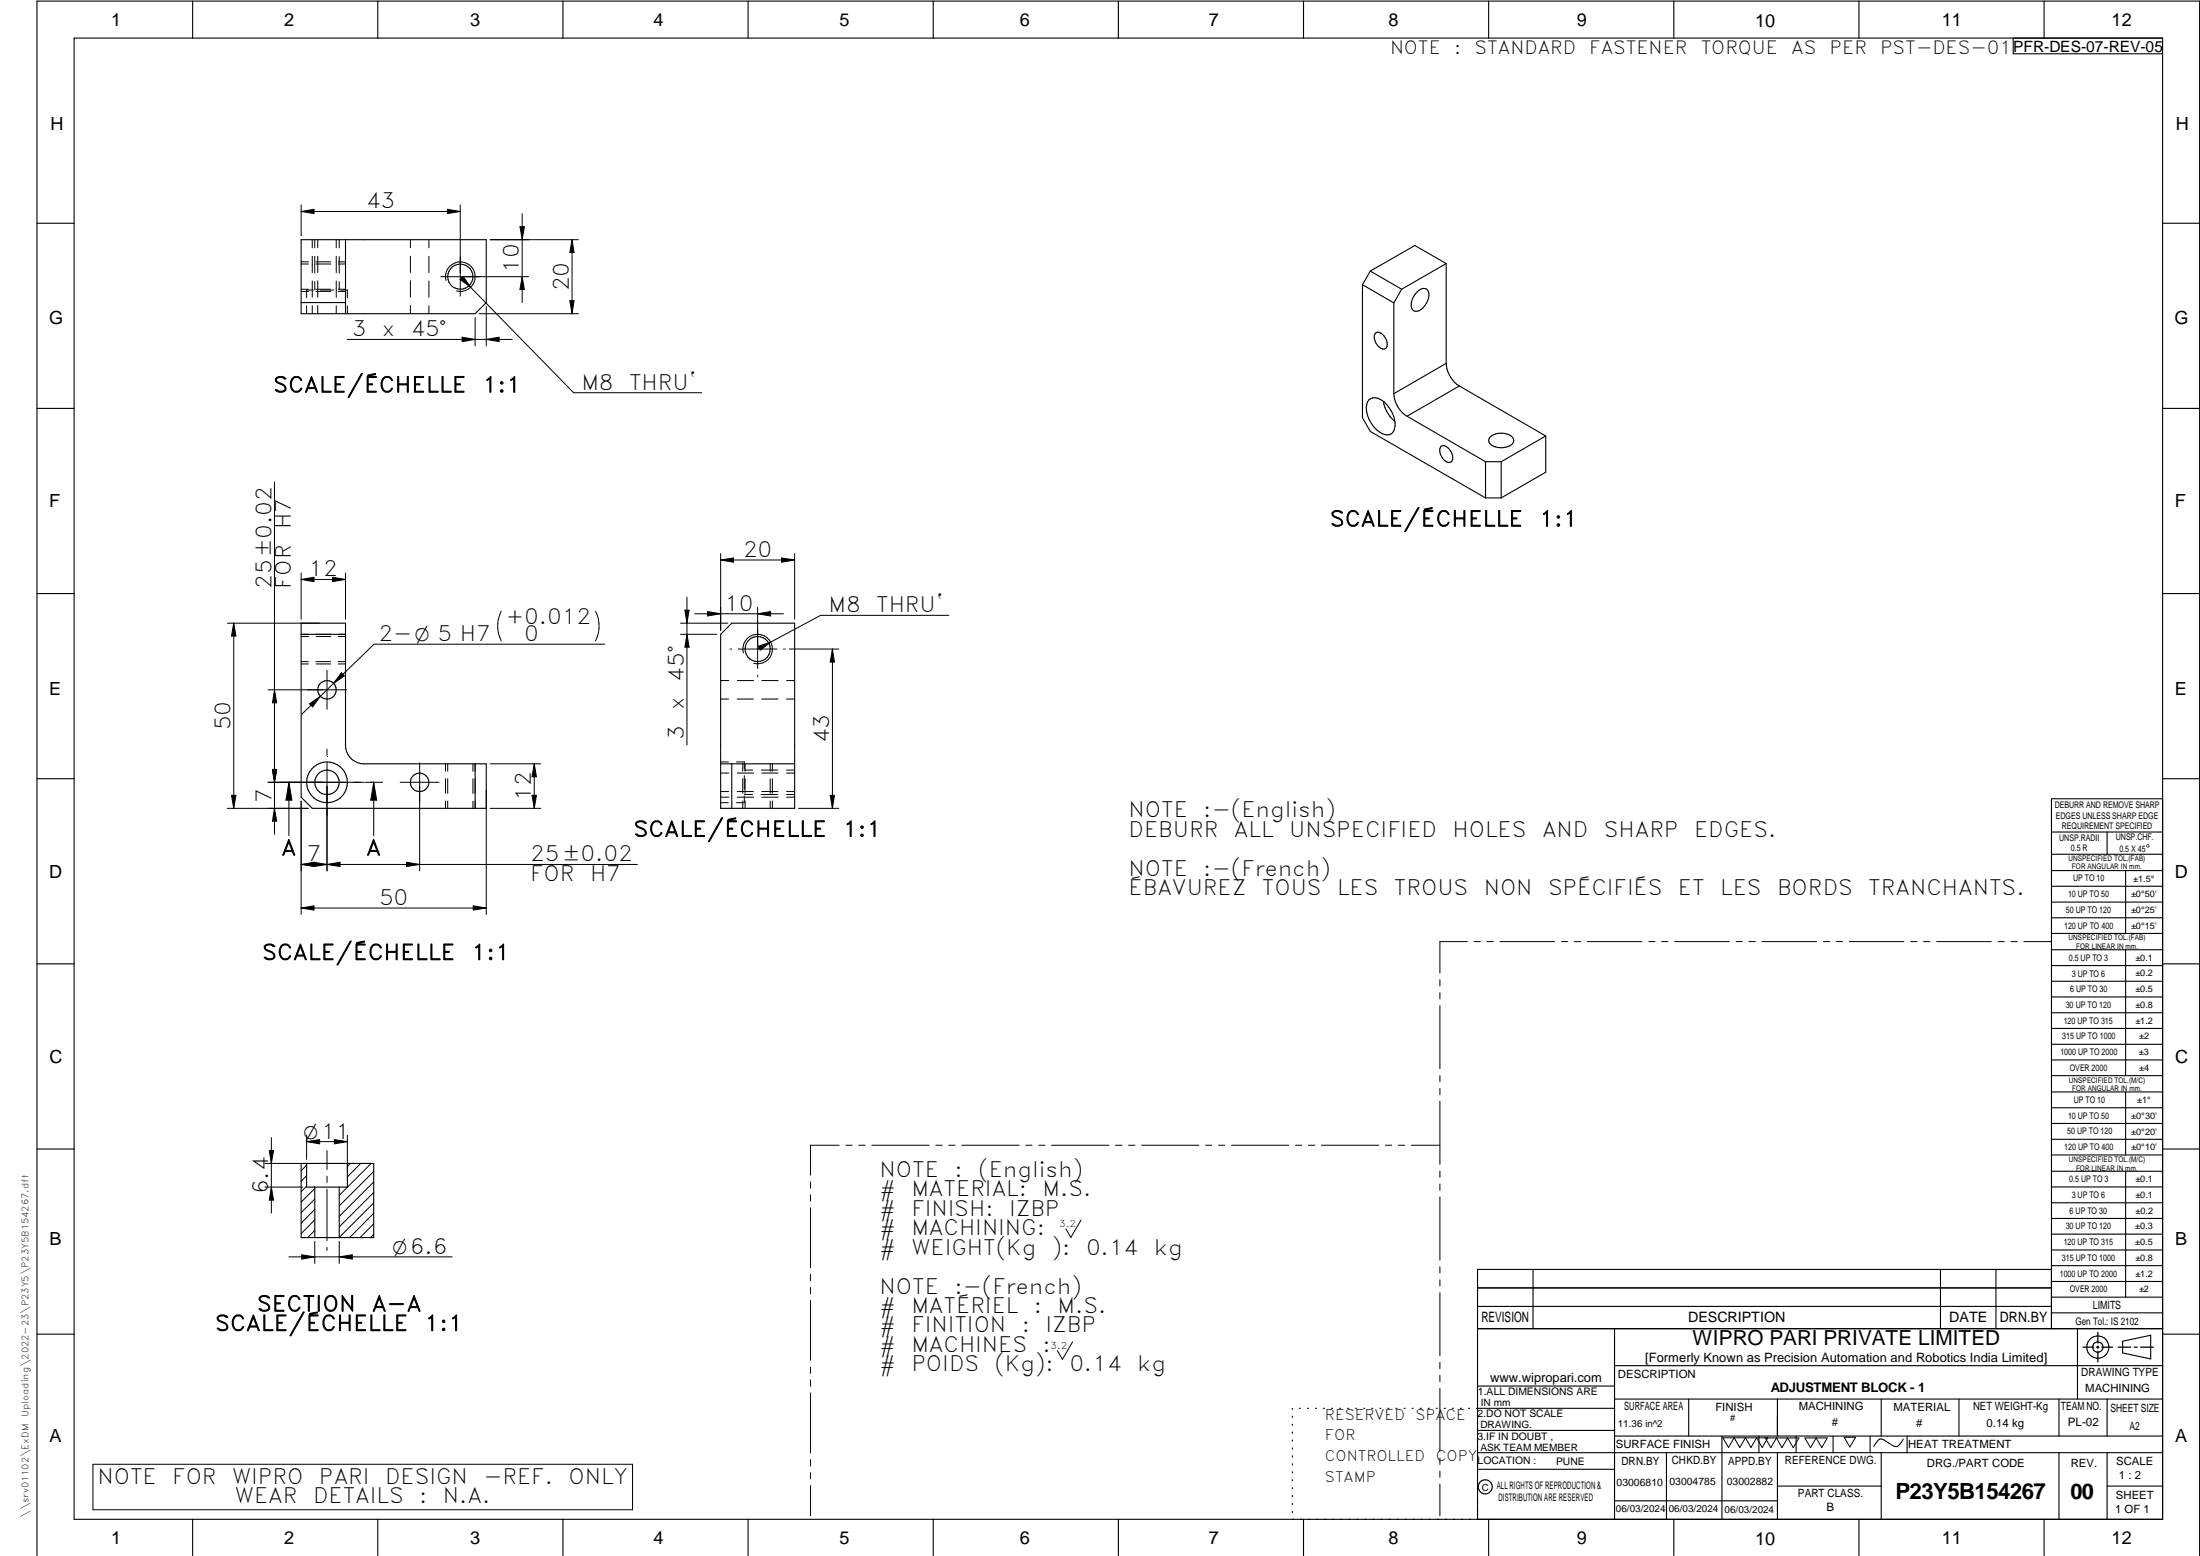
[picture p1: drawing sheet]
<svg xmlns="http://www.w3.org/2000/svg" width="594mm" height="420mm" viewBox="0 0 594 420" stroke-linecap="round" stroke-linejoin="round" font-family="sans-serif">
<g fill="none" stroke="#000" stroke-width=".3">
<path d="M20 10.3h564v400h-564zM52 .3v10M102 .3v10M152 .3v10M202 .3v10M252 .3v10M302 .3v10M352 .3v10M402 .3v10M452 .3v10M502 .3v10M543.6 10.3v4.2h40.4"/>
<path d="M552 .3v10M10 60.3h10M81.3 64.7h50v17l-3 3h-47zM93.3 64.7v20M367.9 76.9v35.9l2.1 3.7 31.1 18M367.9 76.9l8.5 4.9M370 73.2l-2.1 3.7M370 73.2l8.5 4.9M378.5 78.1l-2.1 3.7M382.7 78.8a1.75 1.75 0 0 1 3-.1 4.8 4.8 0 0 1-3 5.3 1.49 1.49 0 0 1-1.6-2 5.2 5.2 0 0 1 1.6-3.2zM390.5 71.2l-8.4-4.9-12.1 6.9M390.5 71.2v26.9"/>
<path d="M390.5 71.2l-12 6.9M584 60.3h10M81.3 81.7h12M371.3 90.1a1.55 1.55 0 0 1 2.5 .6l.3 .6a2.23 2.23 0 0 1 0 2.8 2.4 2.4 0 0 1-2.8-2 2.13 2.13 0 0 1 0-2zM376.4 81.8v24.5M390.5 98.1l-14.1 8.2M390.5 98.1a7.9 7.9 0 0 0 3.6 6.1M10 110.3h10M369.6 108a2.73 2.73 0 0 1 3.6 .1 8.1 8.1 0 0 1 3.4 7.6 2.15 2.15 0 0 1-3.4 1.4 8.2 8.2 0 0 1-4.1-8zM373.5 108.4a8.8 8.8 0 0 0 3.2 5.4M376.4 106.3a7.9 7.9 0 0 0 3.5 6.1M379.9 112.4l21.2 12.3"/>
<path d="M394.1 104.2l23.3 13.5M394.1 104.2l-14.2 8.2M402.3 118.1a4.8 4.8 0 0 1 6.1 0 1.52 1.52 0 0 1-.9 2.4 4.5 4.5 0 0 1-5.4-1.1v-.9zM417.4 117.7v9.8l-12 7M417.4 117.7l-12 7M584 110.3h10M389 120.7a1.53 1.53 0 0 1 2.4 .7l.4 .5a2.23 2.23 0 0 1 0 2.9 2.07 2.07 0 0 1-2.5-1.5 2.8 2.8 0 0 1-.3-2.6zM401.1 134.5h4.3M401.1 124.7v9.8M401.1 124.7h4.3M405.4 124.7v9.8M10 160.3h10"/>
<path d="M81.3 171.3h12M81.3 168.3h12v33a5 5 0 0 0 5 4.9h33v12.1h-47l-3-3zM194.6 171.3l3-3h17v50h-20zM584 160.3h10M10 210.3h10M128.3 206.2v12.1M194.6 206.2h20M197.6 206.2v12.1M584 215.7h-30v143.1M584 210.3h10M554 224.7h30M554 230.7h30"/>
<path d="M554 235.1h30M554 239.3h30M569 224.7v6M574 235.1v17M554 243.6h30M554 247.8h30M554 252.1h30M554 256.5h30M574 256.5v33.9M10 260.3h10M554 260.7h30M554 265h30"/>
<path d="M554 269.2h30M554 273.5h30M554 277.7h30M584 260.3h10M554 282h30M554 286.2h30M554 290.4h30M554 294.9h30M554 299.1h30M574 294.9v17M10 310.3h10M81.3 314.2h19.6v20h-19.6z"/>
<path d="M82.8 314.2v6.3h11v-6.3M554 303.4h30M554 307.6h30M554 311.9h30M554 316.3h30M574 316.3v34M584 310.3h10M85 320.5v13.7M91.6 320.5v13.7M554 320.5h30M554 324.8h30M554 329h30"/>
<path d="M554 333.2h30M554 337.5h30M399 358.8h185M399 352.8h155M399 347.8h155M414 342.8v16M436 358.8v51.5M524 342.8v16M539 342.8v16M554 341.8h30M554 346h30M554 350.3h30"/>
<path d="M554 354.5h30M554 342.8h-155v67.5M561 358.8v19M10 360.3h10M399 374.3h37M436 368.8h148M436 377.8h148M456 377.8v10M480 377.8v10M508 377.8v10M529 377.8v10M556 377.8v10"/>
<path d="M569 377.8v10M573.2 362.2l7.6-1.6v6.3l-7.6-1.6zM584 360.3h10M349 380.3v.3M349 382.4v.3M349 384.6v.3M349 386.7v.3M349 388.8v.3M349 391v.3M349 393.1v.3M349 395.3v.3M349 397.4v.3"/>
<path d="M349 399.5v.3M350.9 380.3h.2M353.1 380.3h.2M355.2 380.3h.3M357.4 380.3h.3M359.6 380.3h.3M361.7 380.3h.3M363.9 380.3h.3M366.1 380.3h.3M368.3 380.3h.2M370.4 380.3h.3M372.6 380.3h.3"/>
<path d="M374.8 380.3h.3M376.9 380.3h.4M379.1 380.3h.3M381.3 380.3h.3M383.4 380.3h.4M385.6 380.3h.3M387.8 380.3h.3M390 380.3h.3M392.2 380.3h.3M394.3 380.3h.3M396.5 380.3h.3M398.7 380.3h37.3"/>
<path d="M399 386.2h37M399 396.7h37M436 387.8h148M450 392.3v18M465 387.8v22.5M475 387.8v4.5M480 392.3v18M485 387.8v4.5M495 387.8v4.5M505 387.8v4.5M508 392.3v18M515 387.8v4.5"/>
<path d="M556 392.3v18M569 392.3v18M584 392.3h-185M52 410.3v9.7M102 410.3v9.7M152 410.3v9.7M202 410.3v9.7M252 410.3v9.7M302 410.3v9.7M349 401.7v.3M349 403.8v.4M349 406v.3"/>
<path d="M349 408.1v.3M352 410.3v9.7M402 410.3v9.7M436 405.3h44M452 410.3v9.7M480 401.3h28M502 410.3v9.7M552 410.3v9.7M569 401.3h15M10 420v-419.7h584v419.7"/>
<circle cx="124.3" cy="74.7" r="3.4"/>
<circle cx="204.6" cy="175.3" r="3.4"/>
<circle cx="88.3" cy="186.3" r="2.49"/>
<circle cx="88.3" cy="211.3" r="3.3"/>
<circle cx="88.3" cy="211.3" r="5.5"/>
<circle cx="113.3" cy="211.3" r="2.51"/>
<circle cx="566.5" cy="363.8" r="2.99"/>
<circle cx="566.5" cy="363.7" r="1.41"/>
<circle cx="401.1" cy="401.5" r="1.9"/>
</g>
<path d="M566.5 359.7v3M562.5 363.8h2.9M566.1 363.8h.7M566.5 363.4v.7M566.5 364.9v2.8M567.6 363.8h2.9M572 363.8h3.4M576.3 363.8h.8M578 363.8h3.5" fill="none" stroke="#000" stroke-width=".34"/>
<g fill="none" stroke="#000" stroke-width=".27">
<path d="M81.3 57.1l3.5-.6v1.2zM81.3 55.3v8.4M81.3 57.1h43M120.8 56.5l3.5 .6-3.5 .6zM124.3 55.3v24.7M141 57.7v24M81.3 78.1h2M81.3 71.3h2M81.3 78.7h2M81.3 70.7h2M84.3 64.7v2.2M84.3 69.2v4.4"/>
<path d="M84.3 75.9v4.4M84.6 78.3h-1.8v2.1M85 64.7v2.2M85 69.3v4.4M85 76v2.3M85.3 78.1h4M85.3 71.3h4M85.3 78.7h4M85.3 70.7h4M85.8 64.7v2.2M85.8 69.2v4.4M85.8 75.8v4.4"/>
<path d="M86.5 78.3h3.6M90.8 64.7v2.2M90.8 69.2v4.4M90.8 75.9v4.4M91.3 78.1h2M91.3 71.3h2M91.3 78.7h2M91.3 70.7h2M91.6 64.7v2.3M91.6 69.3v4.5M91.6 76.1v2.2M92 78.3h1.8v2.1"/>
<path d="M110.8 64.7v2.2M110.8 69.2v4.4M110.8 75.8v4.4M115.8 64.7v2.2M115.8 69.2v4.4M115.8 75.9v4.4M119 74.7h23.7M120.4 75.7a4 4 0 0 1 3.6-5 4 4 0 0 1 4.3 4.3 4 4 0 0 1-5 3.6M124.2 75.5l.9-.8 2 2.9zM124.3 74.7l30.6 31.3h34.6M140.4 61.2h1.2l-.6 3.5zM141 74.7l.6 3.5h-1.2z"/>
<path d="M154.5 64.7l.5 3.5h-1.1zM154.5 64.7v20M156.2 64.7h-23.8M82.8 82.6v2.1M84.3 82.5v2.2M85.8 82.5v2.2M90.8 82.5v2.2M93.8 91.7h44.5M93.8 82.6v2.1M110.8 82.5v2.2M115.8 82.5v2.2M124.8 91.1l3.5 .6-3.5 .5z"/>
<path d="M128.3 85.8v7.6M129.4 84.7h26.8M131.3 82.8v10.6M131.3 91.7l3.5-.6v1.1zM153.9 81.2h1.1l-.5 3.5zM74.1 130.1v95.2M81.3 156.5l3.5-.6v1.2zM81.3 154.7v12.5M81.3 156.5h12M89.8 155.9l3.5 .6-3.5 .6zM93.3 154.7v12.5M194.6 149.5v20.7"/>
<path d="M194.6 151.2l3.5-.5v1.1zM194.6 151.2h20M211.1 150.7l3.5 .5-3.5 .6zM214.6 149.5v17.7M61.4 168.3h24.9M63.1 168.3l.6 3.4h-1.2zM63.1 168.3v50M81.3 178.6h2M81.3 171.9h2M81.3 179.3h2M81.3 171.3h2M85.3 178.6h4"/>
<path d="M85.3 171.9h4M85.3 179.3h4M85.3 171.3h4M91.3 178.6h2M91.3 171.9h2M91.3 179.3h2M91.3 171.3h2M135.3 165a9 9 0 0 0 0 8.1M160.8 165a9 9 0 0 1 0 8.1M163.3 173.9h-62.3l-19.5 19M183.8 171.3h9.7M183.8 168.3h12.7"/>
<path d="M184.9 164.8h1.2l-.6 3.5zM185.5 161.2v40M185.5 171.3l.6 3.5h-1.2zM187.6 165.7h24M191.1 165.1l3.5 .6-3.5 .6zM197.1 175.3h.2M197.5 175.3h.1M199.3 175.3h10.5M204.6 165.7l3.5-.6v1.2zM204.6 164v16.5M204.8 174.5l3.3-1.1-2.8 2.2zM208.1 173.4a4 4 0 0 0-5-1.9 4 4 0 0 0-2.4 4.8"/>
<path d="M208.1 173.4a4 4 0 0 1-.4 4.4 4 4 0 0 1-4.2 1.3M211.6 175.3h.1M211.9 175.3h.2M213.1 175.3h13.4M224.8 175.3l.5 3.5h-1.1zM224.8 175.3v43M256.2 166.2h-34.6l-17 9.1M74.1 186.3l.6 3.5h-1.1zM83.6 190l2.9-2-2.1 2.9zM88.3 181v10.5M92.2 181.7l.8 .8-2.9 2zM93.5 186.3h-21.1"/>
<path d="M194.6 188.8h2.2M194.6 183.8h2.2M199 188.8h4.4M199.1 183.8h4.4M204.6 182.2v.2M204.6 182.6v.2M205.7 188.8h4.4M205.7 183.8h4.4M212.4 188.8h2.2M212.4 183.8h2.2M61.4 218.3h21.9M62.5 214.8h1.2l-.6 3.5z"/>
<path d="M72.4 211.2h25.8M73.6 207.8h1.1l-.6 3.4zM74.1 218.3l.6 3.4h-1.1zM78 211.2l.8 4.9h-1.6zM78 211.2v14.5M81.3 216.3v30.6M88.3 202.3v.1M88.3 202.6v1.4M88.3 206v29.2M98.5 211.2h4.8M100.9 211.2l.8 4.9h-1.6zM100.9 211.2v14.5"/>
<path d="M108.1 211.2h10.5M113.3 206v29.2M120.3 206.2v2M120.3 210.3v3.9M120.3 216.3v2M120.9 206.2v2M120.9 210.3v3.9M120.9 216.3v2M127.7 206.2v2.1M127.7 210.3v3.9M127.7 216.3v2M128.3 206.2v2"/>
<path d="M128.3 210.3v3.9M128.3 216.3v2M131.3 213.3v33.6M132.4 218.3h13.6M132.4 206.2h13.6M143.7 214.8h1.2l-.6 3.5zM144.3 206.2l.6 3.6h-1.2zM144.3 206.2v12.1M194.6 213.7h2.2M194.6 208.7h2.2M194.6 215.3h2.2M194.6 205.7h2.1"/>
<path d="M194.6 216.7h2.1M198.9 205.7h2.1v1.9M199 213.7h4.4M199.1 208.7h4.4M199.1 215.3h4.4M200.6 206.2v2M200.6 210.3v3.9M200.6 216.3v2M201 207.9h2.2M201 209.5v3.6M201 215v1.7h-2.2M201 214.5h2.2"/>
<path d="M201.2 206.2v2M201.2 210.3v3.9M201.2 216.3v2M205.5 214.5h4.5M205.6 207.9h4.5M205.7 213.7h4.4M205.7 208.7h4.4M205.7 215.3h4.4M208 206.2v2.1M208 210.3v3.9M208 216.3v2M208.6 206.2v2"/>
<path d="M208.6 210.3v3.9M208.6 216.3v2M212.3 214.5h2.3M212.4 213.7h2.2M212.4 207.9h2.2M212.4 208.7h2.2M212.4 215.3h2.2M215.6 218.3h10.9M224.2 214.8h1.1l-.5 3.5zM81.3 233.4l3.5 .6M81.3 233.4h90.8M84.8 232.8v1.2"/>
<path d="M84.8 232.8l-3.5 .6M84.8 232.8l3.5 .6M88.3 233.4l3.5-.6v1.2zM88.3 233.4l-3.5 .6M109.8 232.8l3.5 .6-3.5 .6zM81.3 245.2l3.5-.6v1.1zM81.3 245.2h50M127.8 244.6l3.5 .6-3.5 .5zM396.2 254.3h-7.4v8.5M398.1 254.3h1.6M401.5 254.3h1.8M405 254.3h14.8"/>
<path d="M421.6 254.3h1.7M425.1 254.3h1.7M428.6 254.3h14.8M445.2 254.3h1.7M448.7 254.3h1.7M452.2 254.3h14.8M468.8 254.3h1.7M472.3 254.3h1.7M475.8 254.3h14.8M492.4 254.3h1.7M495.8 254.3h1.8M499.4 254.3h14.7"/>
<path d="M516 254.3h1.6M519.4 254.3h1.8M522.9 254.3h14.8M539.5 254.3h1.7M543 254.3h1.7M546.5 254.3h7.4M388.8 264.5v1.8M388.8 268.1v1.6M388.8 271.6v17M388.8 290.4v1.7M388.8 293.9v1.7M388.8 297.4v17"/>
<path d="M71.5 314.2h10.2M72.7 310.7h1.2l-.6 3.5zM73.3 307.2v20.4M82.8 308.3l3.5-.6v1.2zM82.8 306.5v6.6M82.8 308.3h11M82.8 314.6l-1.5 1.5M82.8 317.5l-1.5 1.5M88.3 310.7v5.1M88.3 317.6v1.7M90.3 307.7l3.5 .6-3.5 .6zM93.8 306.5v9.8"/>
<path d="M94.6 314.2l-.8 .8M97.4 314.2l-3.6 3.6M100.2 314.2l-8.6 8.6M100.9 316.3l-9.3 9.3M100.9 319.2l-9.3 9.3M218.9 319.2v1.6M226.6 309.2h-7.7v8.1M228.4 309.2h1.7M231.9 309.2h1.7M235.4 309.2h15.5M252.7 309.2h1.7M256.2 309.2h1.7"/>
<path d="M259.7 309.2h15.5M277 309.2h1.7M280.5 309.2h1.7M284 309.2h15.5M301.2 309.2h1.8M304.8 309.2h1.7M308.3 309.2h15.5M325.5 309.2h1.7M329.1 309.2h1.6M332.6 309.2h15.4M349.8 309.2h1.7M353.3 309.2h1.7"/>
<path d="M356.8 309.2h15.5M374.1 309.2h1.7M377.6 309.2h1.7M381.1 309.2h7.7M388.8 316.2v1.7M388.8 319.7v1.7M71.5 320.5h10.2M73.3 320.5l.6 3.6h-1.2zM78 339.4h44.1M81.5 338.8l3.5 .6-3.5 .6zM82.8 320.3l-1.5 1.5M85 335.2v6"/>
<path d="M85 332.2l-1.9 2M85 323.8l-3.7 3.6M85 320.9l-3.7 3.7M85 326.6l-3.7 3.7M85 329.4l-3.7 3.7M88.3 321.1v13.9M88.3 336.8v.9M91.6 339.4l3.5-.6v1.2zM91.6 335.2v6M100.9 322l-9.3 9.3M100.9 324.8l-9.3 9.3M100.9 327.6l-6.5 6.6"/>
<path d="M100.9 330.5l-3.7 3.7M100.9 333.3l-.9 .9M218.9 322.6v1.8M218.9 326.1v16.2M291.9 329.4l-2.7 4.7-1.4-2.3M388.8 323.2v17.1M218.9 344.1v1.8M218.9 347.6v1.7M218.9 351.2v16.1M388.8 342.1v1.6M388.8 345.6v1.7M388.8 349v17.1"/>
<path d="M218.9 369.1v1.7M218.9 372.6v1.8M218.9 376.1v16.2M289.6 362.3l-2.7 4.8-1.4-2.4M388.8 367.9v1.7M388.8 371.4v1.7M388.8 374.9v17M25.1 395.4h145.7v12.3h-145.7zM218.9 394.1v1.8M218.9 397.6v1.7M388.8 393.7v1.7M388.8 397.2v1.7"/>
<path d="M465.2 388.2h12.2l-1.5 2.7-1.6-2.7-1.5 2.7-1.5-2.7-1.5 2.7-1.5-2.7-1.5 2.7zM476.7 388.3h9.1l-1.6 2.6-1.5-2.6-1.5 2.6-1.5-2.6-1.5 2.6zM487.4 388.3h6l-1.5 2.6-1.5-2.6-1.5 2.6zM498 388.1h3.1l-1.6 2.6zM514 388.6l-1.1 1.5a1.2 1.2 0 0 1-1.8 .3l-1.8-1.2a1.55 1.55 0 0 0-1.6-.6 1.55 1.55 0 0 0-1.2 1.1l-.5 .9M218.9 401.2v8.1M388.8 400.7v8.6"/>
</g>
<g fill="#000">
<path d="M81.3 57.1l3.5-.6v1.2zM120.8 56.5l3.5 .6-3.5 .6zM124.2 75.5l.9-.8 2 2.9zM140.4 61.2h1.2l-.6 3.5zM141 74.7l.6 3.5h-1.2zM154.5 64.7l.5 3.5h-1.1zM124.8 91.1l3.5 .6-3.5 .5zM131.3 91.7l3.5-.6v1.1zM153.9 81.2h1.1l-.5 3.5zM81.3 156.5l3.5-.6v1.2zM89.8 155.9l3.5 .6-3.5 .6zM194.6 151.2l3.5-.5v1.1z"/>
<path d="M211.1 150.7l3.5 .5-3.5 .6zM63.1 168.3l.6 3.4h-1.2zM184.9 164.8h1.2l-.6 3.5zM185.5 171.3l.6 3.5h-1.2zM191.1 165.1l3.5 .6-3.5 .6zM204.8 174.5l3.3-1.1-2.8 2.2zM204.6 165.7l3.5-.6v1.2zM224.8 175.3l.5 3.5h-1.1zM74.1 186.3l.6 3.5h-1.1zM83.6 190l2.9-2-2.1 2.9zM92.2 181.7l.8 .8-2.9 2zM62.5 214.8h1.2l-.6 3.5z"/>
<path d="M73.6 207.8h1.1l-.6 3.4zM78 211.2l.8 4.9h-1.6zM100.9 211.2l.8 4.9h-1.6zM144.3 206.2l.6 3.6h-1.2zM143.7 214.8h1.2l-.6 3.5zM224.2 214.8h1.1l-.5 3.5zM74.1 218.3l.6 3.4h-1.1zM81.3 233.4l3.5-.6v1.2zM84.8 232.8l3.5 .6-3.5 .6zM88.3 233.4l3.5-.6v1.2zM109.8 232.8l3.5 .6-3.5 .6zM81.3 245.2l3.5-.6v1.1z"/>
<path d="M127.8 244.6l3.5 .6-3.5 .5zM72.7 310.7h1.2l-.6 3.5zM82.8 308.3l3.5-.6v1.2zM90.3 307.7l3.5 .6-3.5 .6zM73.3 320.5l.6 3.6h-1.2zM81.5 338.8l3.5 .6-3.5 .6zM91.6 339.4l3.5-.6v1.2z"/>
</g>
<text font-size="6" x="511.8" y="404.8">P23Y5B154267</text>
<text font-size="5.9" x="559.1" y="404.7">00</text>
<g font-size="5.7">
<text x="98.8" y="56.2">43</text>
<text x="140.1" y="73.7" transform="rotate(-90 140.1 73.7)">10</text>
<text x="153.6" y="78.7" transform="rotate(-90 153.6 78.7)">20</text>
<text x="95" y="90.8">3</text>
<text x="103.1" y="90.8">x</text>
<text x="110.9" y="90.8">45°</text>
<text x="73.8" y="105.9">SCALE/ÉCHELLE</text>
<text x="130.3" y="105.9">1:1</text>
<text x="157" y="105.2">M8</text>
<text x="169.9" y="105.2">THRU`</text>
<text x="78.5" y="142.9" transform="rotate(-90 78.5 142.9)">H7</text>
<text x="359.1" y="142.1">SCALE/ÉCHELLE</text>
<text x="415.6" y="142.1">1:1</text>
<text x="83.3" y="155.6">12</text>
<text x="200.7" y="150.4">20</text>
<text x="73.3" y="159" transform="rotate(-90 73.3 159)">25±0.02</text>
<text x="78.5" y="159" transform="rotate(-90 78.5 159)">FOR</text>
<text x="195.6" y="164.9">10</text>
<text x="223.7" y="165.3">M8</text>
<text x="236.6" y="165.3">THRU`</text>
<text x="102.2" y="173.1">2-O 5 H7</text>
<text x="136.6" y="168.5">+0.012</text>
<text x="141.6" y="173.1">0</text>
<text x="184.7" y="184" transform="rotate(-90 184.7 184)">45°</text>
<text x="184.7" y="191.8" transform="rotate(-90 184.7 191.8)">x</text>
<text x="62.3" y="197.2" transform="rotate(-90 62.3 197.2)">50</text>
<text x="184.7" y="199.9" transform="rotate(-90 184.7 199.9)">3</text>
<text x="223.9" y="200.7" transform="rotate(-90 223.9 200.7)">43</text>
<text x="73.3" y="216.7" transform="rotate(-90 73.3 216.7)">7</text>
<text x="143.4" y="216.2" transform="rotate(-90 143.4 216.2)">12</text>
<text x="304.8" y="220.7">NOTE</text>
<text x="324.9" y="220.7">:-(English)</text>
<text x="171.1" y="225.9">SCALE/ÉCHELLE</text>
<text x="227.6" y="225.9">1:1</text>
<text x="304.8" y="226">DEBURR</text>
<text x="333.2" y="226">ALL</text>
<text x="348.1" y="226">UNSPECIFIED</text>
<text x="392.2" y="226">HOLES</text>
<text x="416.4" y="226">AND</text>
<text x="433.1" y="226">SHARP</text>
<text x="457.5" y="226">EDGES.</text>
<text x="76" y="230.9">A</text>
<text x="82.8" y="232.5">7</text>
<text x="98.9" y="230.9">A</text>
<text x="143.2" y="232.5">25±0.02</text>
<text x="143.2" y="237.8">FOR</text>
<text x="159.3" y="237.8">H7</text>
<text x="304.8" y="236.5">NOTE</text>
<text x="324.9" y="236.5">:-(French)</text>
<text x="102.4" y="244.3">50</text>
<text x="304.8" y="241.7">ÉBAVUREZ</text>
<text x="340.8" y="241.7">TOUS</text>
<text x="361.1" y="241.7">LES</text>
<text x="376.4" y="241.7">TROUS</text>
<text x="400.7" y="241.7">NON</text>
<text x="418" y="241.7">SPÉCIFIÉS</text>
<text x="453.1" y="241.7">ET</text>
<text x="464.5" y="241.7">LES</text>
<text x="479.9" y="241.7">BORDS</text>
<text x="504.5" y="241.7">TRANCHANTS.</text>
<text x="70.8" y="259.2">SCALE/ÉCHELLE</text>
<text x="127.3" y="259.2">1:1</text>
<text x="237.5" y="317.8">NOTE</text>
<text x="257.7" y="317.8">:</text>
<text x="264.1" y="317.8">(English)</text>
<text x="72.4" y="322.5" transform="rotate(-90 72.4 322.5)">6.4</text>
<text x="237.5" y="323">#</text>
<text x="246.1" y="323">MATERIAL:</text>
<text x="281.5" y="323">M.S.</text>
<text x="237.5" y="328.3">#</text>
<text x="246.1" y="328.3">FINISH:</text>
<text x="272.5" y="328.3">IZBP</text>
<text x="237.5" y="333.5">#</text>
<text x="246.1" y="333.5">MACHINING:</text>
<text x="237.5" y="338.8">#</text>
<text x="246.1" y="338.8">WEIGHT(Kg</text>
<text x="284" y="338.8">):</text>
<text x="293.3" y="338.8">0.14</text>
<text x="311.6" y="338.8">kg</text>
<text x="237.5" y="349.3">NOTE</text>
<text x="257.7" y="349.3">:-(French)</text>
<text x="58.1" y="359.3">SCALE/ÉCHELLE</text>
<text x="69.4" y="354.1">SECTION</text>
<text x="100.4" y="354.1">A-A</text>
<text x="114.6" y="359.3">1:1</text>
<text x="237.5" y="354.5">#</text>
<text x="237.5" y="359.8">#</text>
<text x="246.1" y="359.8">FINITION</text>
<text x="246.1" y="354.5">MATÉRIEL</text>
<text x="275.9" y="359.8">:</text>
<text x="279.2" y="354.5">:</text>
<text x="282.3" y="359.8">IZBP</text>
<text x="285.6" y="354.5">M.S.</text>
<text x="237.5" y="365">#</text>
<text x="246.1" y="365">MACHINES</text>
<text x="281.5" y="365">:</text>
<text x="237.5" y="370.3">#</text>
<text x="246.1" y="370.3">POIDS</text>
<text x="268.5" y="370.3">(Kg):</text>
<text x="288.8" y="370.3">0.14</text>
<text x="307.1" y="370.3">kg</text>
<text x="26.3" y="400.6">NOTE</text>
<text x="46.5" y="400.6">FOR</text>
<text x="62.7" y="400.6">WIPRO</text>
<text x="86.1" y="400.6">PARI</text>
<text x="104" y="400.6">DESIGN</text>
<text x="130.5" y="400.6">-REF.</text>
<text x="153.5" y="400.6">ONLY</text>
<text x="63.4" y="405.9">WEAR</text>
<text x="84.5" y="405.9">DETAILS</text>
<text x="113.2" y="405.9">:</text>
<text x="119.6" y="405.9">N.A.</text>
</g>
<text font-size="5.6" x="457" y="363.2">WIPRO PARI PRIVATE LIMITED</text>
<g font-size="5.4">
<text x="82" y="307.4">O11</text>
<text x="106" y="338.5">O6.6</text>
</g>
<g font-size="4.9">
<text x="30" y="6.9">1</text>
<text x="76.7" y="6.9">2</text>
<text x="127" y="6.9">3</text>
<text x="176.5" y="6.9">4</text>
<text x="226.7" y="6.9">5</text>
<text x="275.4" y="6.9">6</text>
<text x="326.4" y="6.9">7</text>
<text x="375" y="6.9">8</text>
<text x="425.8" y="6.9">9</text>
<text x="473.9" y="7.3">10</text>
<text x="524.3" y="6.9">11</text>
<text x="570.2" y="6.9">12</text>
<text x="375.4" y="14.5">NOTE</text>
<text x="392.7" y="14.5">:</text>
<text x="398.2" y="14.5">STANDARD</text>
<text x="429.2" y="14.5">FASTENER</text>
<text x="459.2" y="14.5">TORQUE</text>
<text x="483.7" y="14.5">AS</text>
<text x="494.1" y="14.5">PER</text>
<text x="507.7" y="14.5">PST-DES-01</text>
<text x="13.6" y="35.1">H</text>
<text x="587.6" y="35.1">H</text>
<text x="13.2" y="87.5">G</text>
<text x="587.2" y="87.5">G</text>
<text x="13.2" y="137">F</text>
<text x="587.2" y="137">F</text>
<text x="13.2" y="187.6">E</text>
<text x="587.2" y="187.6">E</text>
<text x="13.2" y="237">D</text>
<text x="587.2" y="237">D</text>
<text x="13.4" y="287.1">C</text>
<text x="587.4" y="287.1">C</text>
<text x="13.4" y="336.2">B</text>
<text x="587.4" y="336.2">B</text>
<text x="13.4" y="389.3">A</text>
<text x="587.4" y="389.3">A</text>
<text x="30" y="416.9">1</text>
<text x="76.7" y="416.9">2</text>
<text x="127" y="416.9">3</text>
<text x="176.5" y="416.9">4</text>
<text x="226.7" y="416.9">5</text>
<text x="275.4" y="416.9">6</text>
<text x="326.4" y="416.9">7</text>
<text x="375" y="416.9">8</text>
<text x="425.8" y="416.9">9</text>
<text x="473.9" y="417.3">10</text>
<text x="524.3" y="416.9">11</text>
<text x="570.2" y="416.9">12</text>
</g>
<text font-size="4.2" x="543.6" y="14">PFR-DES-07-REV-05</text>
<g font-size="3.9">
<text x="400" y="357.1">REVISION</text>
<text x="455.9" y="357.1">DESCRIPTION</text>
<text x="526.4" y="357.1">DATE</text>
<text x="540" y="357.1">DRN.BY</text>
<text x="357.8" y="383.3">RESERVED</text>
<text x="382.3" y="383.3">SPACE</text>
<text x="357.8" y="388.9">FOR</text>
<text x="357.8" y="394.5">CONTROLLED</text>
<text x="387.8" y="394.5">COPY</text>
<text x="357.8" y="400">STAMP</text>
</g>
<text font-size="3.6" x="478.1" y="375.8">ADJUSTMENT BLOCK - 1</text>
<g font-size="3.5">
<text x="444.3" y="367.7">[Formerly Known as Precision Automation and Robotics India Limited]</text>
<text x="402.4" y="373.3">www.wipropari.com</text>
</g>
<g font-size="3.1">
<text x="565.1" y="353.5">LIMITS</text>
<text x="562" y="371.7">DRAWING TYPE</text>
<text x="436.9" y="372.1">DESCRIPTION</text>
<text x="563.1" y="375.9">MACHINING</text>
<text x="438.6" y="380.8">SURFACE AREA</text>
<text x="463.2" y="380.9">FINISH</text>
<text x="485.7" y="380.8">MACHINING</text>
<text x="511.3" y="380.9">MATERIAL</text>
<text x="532.8" y="380.7">NET WEIGHT-Kg</text>
<text x="556.5" y="380.7">TEAM NO.</text>
<text x="569.9" y="381.2">SHEET SIZE</text>
<text x="494.6" y="385.1">#</text>
<text x="517.4" y="385.3">#</text>
<text x="536.4" y="385.3">0.14 kg</text>
<text x="558.4" y="385.1">PL-02</text>
<text x="575" y="386.1">A2</text>
<text x="436.3" y="391">SURFACE FINISH</text>
<text x="437.8" y="395.5">DRN.BY</text>
<text x="451.4" y="395.4">CHKD.BY</text>
<text x="466.6" y="395.5">APPD.BY</text>
<text x="482" y="395.4">REFERENCE DWG.</text>
<text x="515.3" y="391.1">HEAT TREATMENT</text>
<text x="571.4" y="395.6">SCALE</text>
<text x="520.4" y="396.2">DRG./PART CODE</text>
<text x="559.2" y="396.1">REV.</text>
<text x="572.2" y="399.5">1 : 2</text>
<text x="485.5" y="404.3">PART CLASS.</text>
<text x="493.2" y="407.9">B</text>
<text x="571.4" y="404.7">SHEET</text>
<text x="571.2" y="408.4">1 OF 1</text>
</g>
<text font-size="3" x="579.5" y="230.1">°</text>
<g font-size="2.8">
<text x="560.4" y="357.7">Gen Tol.: IS 2102</text>
<text x="399.1" y="376.6">1.ALL DIMENSIONS ARE</text>
<text x="399" y="382.7">2.DO NOT SCALE</text>
<text x="399" y="388.7">3.IF IN DOUBT ,</text>
<text x="399" y="395.4">LOCATION :</text>
<text x="420.2" y="395.6">PUNE</text>
<text x="404.2" y="402">ALL RIGHTS OF REPRODUCTION &amp;</text>
<text x="436.5" y="401.2">03006810</text>
<text x="450.8" y="400.9">03004785</text>
<text x="466.3" y="401">03002882</text>
<text x="404.7" y="405.4">DISTRIBUTION ARE RESERVED</text>
</g>
<g font-size="2.7">
<text x="399.9" y="379.7">IN mm</text>
<text x="399.7" y="385.7">DRAWING.</text>
<text x="436.9" y="385.4">11.36 in^2</text>
<text x="399.7" y="391.8">ASK TEAM MEMBER</text>
<text x="400.1" y="402.5">C</text>
<text x="436.4" y="408.3">06/03/2024</text>
<text x="450.6" y="408.4">06/03/2024</text>
<text x="465.7" y="408.5">06/03/2024</text>
</g>
<g font-size="2.5">
<text x="554.9" y="218.3">DEBURR AND REMOVE SHARP</text>
<text x="555.2" y="221">EDGES UNLESS SHARP EDGE</text>
<text x="556.1" y="227.1">UNSP.RADII</text>
<text x="556.8" y="223.8">REQUIREMENT SPECIFIED</text>
<text x="571.4" y="226.9">UNSP.CHF.</text>
<text x="559.2" y="229.9">0.5 R</text>
<text x="572.3" y="230.1">0.5 X 45</text>
<text x="559.8" y="238">UP TO 10</text>
<text x="576.1" y="238.1">±1.5°</text>
<text x="558.5" y="242.2">10 UP TO 50</text>
<text x="575.5" y="242.3">±0°50'</text>
<text x="557.4" y="250.7">120 UP TO 400</text>
<text x="557.9" y="246.5">50 UP TO 120</text>
<text x="575.5" y="250.7">±0°15'</text>
<text x="575.5" y="246.5">±0°25'</text>
<text x="558.7" y="259.4">0.5 UP TO 3</text>
<text x="559.5" y="263.7">3 UP TO 6</text>
<text x="576.6" y="263.6">±0.2</text>
<text x="576.6" y="259.4">±0.1</text>
<text x="559" y="267.9">6 UP TO 30</text>
<text x="576.6" y="267.9">±0.5</text>
<text x="557.8" y="272.2">30 UP TO 120</text>
<text x="576.6" y="272.2">±0.8</text>
<text x="556.9" y="280.7">315 UP TO 1000</text>
<text x="557.3" y="276.4">120 UP TO 315</text>
<text x="576.6" y="276.4">±1.2</text>
<text x="577.7" y="280.7">±2</text>
<text x="556.4" y="284.9">1000 UP TO 2000</text>
<text x="577.6" y="284.9">±3</text>
<text x="558.9" y="289.2">OVER 2000</text>
<text x="577.7" y="289.3">±4</text>
<text x="560" y="297.9">UP TO 10</text>
<text x="577.1" y="297.9">±1°</text>
<text x="558.5" y="302.1">10 UP TO 50</text>
<text x="575.5" y="302.1">±0°30'</text>
<text x="557.4" y="310.6">120 UP TO 400</text>
<text x="558.2" y="306.3">50 UP TO 120</text>
<text x="575.5" y="310.6">±0°10'</text>
<text x="575.5" y="306.4">±0°20'</text>
<text x="558.8" y="319.2">0.5 UP TO 3</text>
<text x="559.4" y="323.4">3 UP TO 6</text>
<text x="576.6" y="319.2">±0.1</text>
<text x="576.6" y="323.5">±0.1</text>
<text x="558.9" y="327.7">6 UP TO 30</text>
<text x="576.7" y="327.7">±0.2</text>
<text x="286" y="331.4">3.2</text>
<text x="557.8" y="332">30 UP TO 120</text>
<text x="576.6" y="332">±0.3</text>
<text x="556.8" y="340.5">315 UP TO 1000</text>
<text x="557.3" y="336.3">120 UP TO 315</text>
<text x="576.6" y="336.3">±0.5</text>
<text x="576.6" y="340.5">±0.8</text>
<text x="556.2" y="344.7">1000 UP TO 2000</text>
<text x="576.6" y="344.7">±1.2</text>
<text x="558.9" y="349">OVER 2000</text>
<text x="577.6" y="349">±2</text>
<text x="283.7" y="364.3">3.2</text>
<text x="467.2" y="383.8">#</text>
</g>
<g font-size="2.4">
<text x="7.7" y="382.7" transform="rotate(-90 7.7 382.7)">Uploading\2022-23\P23Y5\P23Y5B154267.dft</text>
<text x="7.7" y="409.8" transform="rotate(-90 7.7 409.8)">\\srv01102\ExDM</text>
</g>
<g font-size="2.1">
<text x="558.5" y="232.4">UNSPECIFIED TOL.(FAB)</text>
<text x="559.5" y="234.7">FOR ANGULAR IN mm.</text>
<text x="558.6" y="253.9">UNSPECIFIED TOL.(FAB)</text>
<text x="560.7" y="256.3">FOR LINEAR IN mm.</text>
<text x="558.7" y="292.3">UNSPECIFIED TOL.(M/C)</text>
<text x="559.6" y="294.7">FOR ANGULAR IN mm.</text>
<text x="558.7" y="313.7">UNSPECIFIED TOL.(M/C)</text>
<text x="560.6" y="316.1">FOR LINEAR IN mm.</text>
</g>
</svg>
